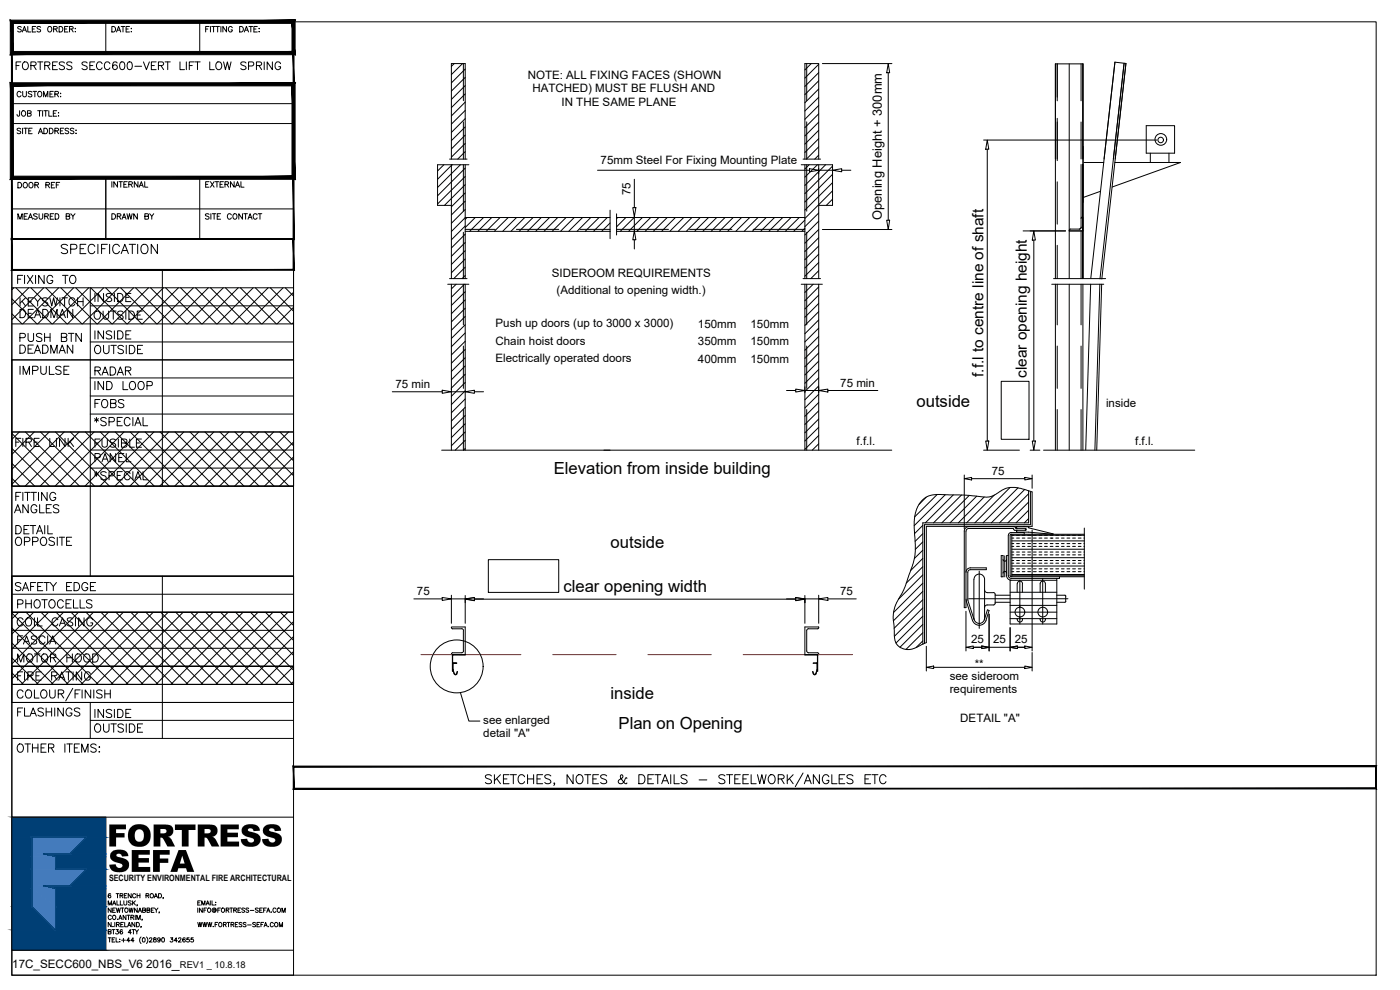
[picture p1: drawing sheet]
<svg xmlns="http://www.w3.org/2000/svg" width="420mm" height="297mm" viewBox="0 0 420 297" stroke-linecap="round" stroke-linejoin="round" font-family="sans-serif">
<!-- layer: 0 -->
<g fill="none" stroke="#000" stroke-width=".3">
<path d="M135.5 19.1v28.6M139.6 19.1v28.6M241.6 19.1v28.6M245.7 19.1v28.6M316.7 19.2v64.4M334.6 18.7l-7.2 64.8M337.9 19l-7.2 64.7M344 37.7h8.5v8.3h-8.5M131.3 49.4v12.2M135.5 49.4v34.2M139.6 49.4v34.2M241.6 49.4v34.2"/>
<path d="M245.7 49.4v34.2M249.9 49.4v12.2M325 47.7v-28.5v64.4v-34.3M334.1 47.7l3.3-28.7-7.3 64.7M139.6 69.4h43.5M139.6 65.3h43.5M185 69.4h56.6M185 65.3h56.6M321.2 68.7l-.3 .4M324.4 65.5v2.7M324.5 65.5l.5-.4v4.2h-4.1v-.2M324.5 68.2l-.6 .5h-2.7"/>
<path d="M135.5 85.3v49.8M139.6 85.3v49.8M241.6 85.3v49.8M245.7 85.3v49.8M315.6 85.3h15.7M316.2 83.6h15.6M316.7 85.3v49.8M325 85.3v49.8M327.3 85.3l-1.5 49.7M330.1 85.3l-1.5 49.8M330.6 85.3l-1.5 49.8M181.2 135.1h86.4"/>
<path d="M313.2 135.1h45.4M304.3 158h-13.6a1.33 1.33 0 0 0-1.3 1.3v23h.5v-22.9l.3-.6 .5-.2h13.3l.6 .5h3.2l.1-.4M304.4 158l.6 .6M305 158.6h2.8M305.2 158.1h3.4M305.2 158v.6M305.2 159.1v.6h3.5l7.3 .6M307.7 158.6v.5M307.8 158.6l.1 .1M308.6 158l.1 .2M308.7 158.2l.1 .2 7.2 1.9M309.8 147.6v10.3h-31.8v34.9"/>
<path d="M325.4 158.4v18.4M289.9 179.8l.1 .5M291.2 170.4h4.8v.5h-4.8M291.2 170.9a.78 .78 0 0 0-.8 .8l.1 8.5M291.2 170.4a1.33 1.33 0 0 0-1.3 1.3M292.3 173.8v11.7M292.3 173.8a1.59 1.59 0 0 1 1.6-1.6 1.59 1.59 0 0 1 1.6 1.6v11.7a1.59 1.59 0 0 1-1.6 1.6 1.59 1.59 0 0 1-1.6-1.6M295.5 177a.78 .78 0 0 0 .8 .8M296.2 177.8h1.9M298.1 177.8l.6 .5v2.7l-.6 .5M298.7 178.6h4.4M300.5 173h.5"/>
<path d="M300.5 173.1v-6.4h.5v6.4M301 172a.53 .53 0 0 1 .6-.6 .53 .53 0 0 1 .5 .6M301 167.9a.53 .53 0 0 0 .6 .5 .53 .53 0 0 0 .5-.5M302.6 166.7h-.5v6a1.33 1.33 0 0 0 1.3 1.4M302.6 160.6v12.1M302.6 172.7a.78 .78 0 0 0 .8 .8l14.6 .1v-.6M303.1 160.6l.2 12.4h22.1M303.1 177.7h14.1M303.7 172.7h21.7M303.7 160.6h21.7M303.7 160.3v12.7M305.3 175.2v2.5"/>
<path d="M305.3 175.1a.78 .78 0 0 1 .8-.7 .78 .78 0 0 1 .8 .7M306.8 175.2v2.5M307.4 160.3v-.5h-4a.78 .78 0 0 0-.8 .8M312.2 175.1a.78 .78 0 0 1 .7-.7 .78 .78 0 0 1 .8 .7M312.2 175.2v2.5M313.7 175.2v2.5M315.5 161.5h.1M317.2 173.6v13.6h-14.1v-13.1h14.1M317.2 178.6h2.4M319.6 178.6l.2 .1 .1 1.7-.3 .3M325.4 160.3h-22l-.3 .3M135.5 188.4v-.3h4.1v8.4h-3.7l-.1 4.9v-4.7l.2-.3"/>
<path d="M135.5 188.3l.3 .4h2.7M135.9 199.1l.1-.2h1.1l-1.1 .2M136 199.2v1.7l.3 1.3 .4 .3 .4-.3M138.5 188.6l.6 .6-.1 6.4-.5 .3h-2.7l-.3 .5h4.1M242.7 188.7h2.7M242.7 188.6l-.5 .3-.1 .3 .1 6.4 .5 .3h2.7M245.2 196.4l.2 .2v4.8l-.2-4.9M245.2 199.1l-1.1-.2h.9l.3 .2M245.2 199.2v1.7M245.4 195.9l.3 .1v.4h-4.1M245.7 188.3l-.3 .4M245.7 188.4v-.3h-4.1v8.4h3.6"/>
<path d="M290 180.3l1.9 5.8a2.14 2.14 0 0 0 2 1.5 2.14 2.14 0 0 0 2-1.5l.9-2.9-.5-.2-.9 3M290.5 180.2l1.9 5.8M296.2 181.5h1.9M296.3 181.5a.78 .78 0 0 0-.8 .8M298.7 180.7h4.4M303.1 185.6h14.1M303.1 181.6h14.1M305.3 185.6a.81 .81 0 0 0 .7 1 .81 .81 0 0 0 .8-1M306.1 181.6v.8M306.1 185v.8M312.2 185.6a.81 .81 0 0 0 .7 1 .81 .81 0 0 0 .8-1M317.2 180.7h2.4"/>
<path d="M135.8 200.8l.5 1.4M136.4 202.1l.5 .2 .4-.8-.2 .7M244.1 202.2l.4 .3 .4-.3M244.2 202.1l-.3-.6 .2 .7M245.2 200.8l-.5 1.5-.5-.2M245.3 200.9l-.4 1.3M245.4 200.8l-.1 .2"/>
<circle cx="348.3" cy="42" r=".83"/>
<circle cx="348.4" cy="41.8" r="1.76"/>
<circle cx="306.1" cy="183.6" r="1.46"/>
<circle cx="312.9" cy="183.6" r="1.46"/>
</g>
<!-- layer: black-lite -->
<g fill="none" stroke="#000" stroke-width=".3">
<path d="M135.5 19.1h4.1M241.6 19.1h4.1M246.8 19.1h20.9M266.6 19.1l.4 2.7h-.9zM316.7 19.2h8.3M334.6 18.7l3.3 .3M266.6 21.8v44.3M344 37.7v8.3M131.3 49.4h9.4M134.9 47.7h5.3M179.3 51.1h63.7M190.4 53.8v8.5"/>
<path d="M240.5 49.4h9.4M241 47.7h5.3M243 50.6l2.7 .5-2.7 .4zM245.7 51.1h4.2l2.7 .4v-.9l-2.7 .5M245.7 50.5v1.7M249.9 51v1.2M252.6 51.1h2.8M295.2 42h52M296.3 42l.5 2.8h-1zM296.3 44.8v87.5M325.1 43.9v16.8M325.3 48.8h6"/>
<path d="M330.3 57.4l-5.2 1.9M334.6 48.8h19.7l-20.5 7.3M345.2 46v2.8M350.8 46v2.8M131.3 61.6h4.2M183.1 63.1v8.5M185 64.2v6.3M189.9 62.3h.9l-.4 2.8zM190.4 65.1v4.1l-.5 2.8h.9l-.4-2.8M190.4 72v2.7M191.3 69.2h.2M245.7 61.6h4.2"/>
<path d="M246.8 68.9h20.9M266.1 66.1h.9l-.4 2.8zM307 69.3h12.8M310.3 69.3l.4 2.7h-.9zM310.3 72v60.3M134.4 85.3h6.3M134.9 83.6h5.3M240.5 85.3h6.3M241 83.6h5.3M117.7 117.5h15M132.7 117.1l2.8 .4-2.8 .5zM135.5 117.5h4.1l2.8 .5v-.9l-2.8 .4"/>
<path d="M135.5 116.4v.6M142.4 117.5h2.7M236.1 117.2h2.7M241.6 117.2l-2.8 .4v-.9l2.8 .5h4.1M241.6 116.1v1.7M245.7 117.2l2.8-.5v.9zM245.7 116.1v1.7M248.5 117.2h14.9M132.5 135.1h50.6M295.2 135.1h10.7M295.8 132.3h1l-.5 2.8zM309.2 135.1h2.9"/>
<path d="M309.8 132.3h.9l-.4 2.8zM276.9 157.6l-2.4 2.5M278 149.2l-2.2 2.1M281.3 148.4l-6.8 6.7M283.7 148.4l-9.3 9.3M286.1 148.5l-8.4 8.4M288.5 148.5l-8.3 8.4M289.4 143.6l2.2-.4v.8zM289.4 142.5v16.2M290.9 148.7l-8.2 8.2M291.6 143.6h16M293.1 148.9l-8 8"/>
<path d="M295.4 149.1l-7.8 7.8M298.4 148.5l-8.3 8.4M303.1 146.2l-10.5 10.7M305.5 146.4l-10.5 10.5M307.5 146.9l-10 10M307.6 143.2l2.2 .4-2.2 .4zM308.7 148.2l-8.7 8.7M308.7 150.7l-6.2 6.2M308.7 153.1l-3.8 3.8M308.7 155.6l-1.3 1.3M308.7 147.3v9.6h-31.8v36.4M309.2 147.6v9.8h-31.7v35.6"/>
<path d="M309.8 147.6l-3.6-1.1-2.9-.3-1.8 .5-3.1 1.9-1.6 .5-7.5-.6-8.8-.1-1.8 .4-1 .5-1.9 1.9-1.1 2.6-.3 2.1 .3 7.5-.2 3.9-2.9 8.9-3 5.9-.4 1.5-.1 2.1 .5 6.4 .3 1 .9 .9 1.4 .7 1.8 .2 1.4-.4 3.6-1.7M309.8 142.5v4M309.8 159v36.3M124.2 179.7h8.5M132.7 179.3l2.8 .4-2.8 .5zM135.5 179.7h4.1l2.8 .5v-.9l-2.8 .4M135.5 178.6v8.4M139.6 179.8l2.8-.5v.9zM139.6 178.7v8.3M142.4 179.8h96.4M142.4 179.7h2.7M236.1 179.7h2.7"/>
<path d="M238.8 179.3l2.8 .5-2.8 .4zM241.6 179.7l-2.8 .5v-.9l2.8 .4h4.1M241.6 178.7v8.3M245.7 179.7l2.8-.4v.9zM245.7 178.6v8.4M248.5 179.7h8.5M276.9 160.1l-2.2 2.3M276.9 162.6l-2.2 2.2M276.9 165.1l-2.5 2.5M276.9 167.5l-3.6 3.7M276.9 170l-4.9 4.9M276.9 172.5l-7.2 7.3"/>
<path d="M276.9 175l-8.7 8.8M276.9 177.4l-8.8 8.9M276.9 179.9l-8.5 8.6M303.7 162.3h21.7M303.7 164.8h21.7M303.7 167.3h21.7M303.7 169.8h21.7M303.7 172.4h21.7M303.7 161.4h.5M303.7 163.9h.5M303.7 166.5h.5M303.7 169h.5"/>
<path d="M303.7 171.5h.5M303.7 160.6h.5M303.7 163.1h.5M303.7 165.6h.5M303.7 168.2h.5M303.7 170.7h.5M305.1 161.4h.8M305.1 163.9h.8M305.1 166.5h.8M305.1 169h.8M305.1 171.5h.8M305.1 160.6h.8"/>
<path d="M305.1 163.1h.8M305.1 165.6h.8M305.1 168.2h.8M305.1 170.7h.8M306.8 161.4h.8M306.8 163.9h.8M306.8 166.5h.8M306.8 169h.8M306.8 171.5h.8M306.8 160.6h.8M306.8 163.1h.8M306.8 165.6h.8"/>
<path d="M306.8 168.2h.8M306.8 170.7h.8M308.4 161.4h.9M308.4 163.9h.9M308.4 166.5h.9M308.4 169h.9M308.4 171.5h.9M308.4 160.6h.9M308.4 163.1h.9M308.4 165.6h.9M308.4 168.2h.9M308.4 170.7h.9"/>
<path d="M310.1 161.4h.9M310.1 163.9h.9M310.1 166.5h.9M310.1 169h.9M310.1 171.5h.9M310.1 160.6h.9M310.1 163.1h.9M310.1 165.6h.9M310.1 168.2h.9M310.1 170.7h.9M311.8 161.4h.9M311.8 163.9h.9"/>
<path d="M311.8 166.5h.9M311.8 169h.9M311.8 171.5h.9M311.8 160.6h.9M311.8 163.1h.9M311.8 165.6h.9M311.8 168.2h.9M311.8 170.7h.9M313.5 161.4h.8M313.5 163.9h.8M313.5 166.5h.8M313.5 169h.8"/>
<path d="M313.5 171.5h.8M313.5 160.6h.8M313.5 163.1h.8M313.5 165.6h.8M313.5 168.2h.8M313.5 170.7h.8M315.2 161.4h.8M315.2 163.9h.8M315.2 166.5h.8M315.2 169h.8M315.2 171.5h.8M315.2 160.6h.8"/>
<path d="M315.2 163.1h.8M315.2 165.6h.8M315.2 168.2h.8M315.2 170.7h.8M316.9 161.4h.8M316.9 163.9h.8M316.9 166.5h.8M316.9 169h.8M316.9 171.5h.8M316.9 160.6h.8M316.9 163.1h.8M316.9 165.6h.8"/>
<path d="M316.9 168.2h.8M316.9 170.7h.8M318.6 161.4h.8M318.6 163.9h.8M318.6 166.5h.8M318.6 169h.8M318.6 171.5h.8M318.6 160.6h.8M318.6 163.1h.8M318.6 165.6h.8M318.6 168.2h.8M318.6 170.7h.8"/>
<path d="M320.2 161.4h.9M320.2 163.9h.9M320.2 166.5h.9M320.2 169h.9M320.2 171.5h.9M320.2 160.6h.9M320.2 163.1h.9M320.2 165.6h.9M320.2 168.2h.9M320.2 170.7h.9M321.9 161.4h.8M321.9 163.9h.8"/>
<path d="M321.9 166.5h.8M321.9 169h.8M321.9 171.5h.8M321.9 160.6h.8M321.9 163.1h.8M321.9 165.6h.8M321.9 168.2h.8M321.9 170.7h.8M323.6 161.4h.8M323.6 163.9h.8M323.6 166.5h.8M323.6 169h.8"/>
<path d="M323.6 171.5h.8M323.6 160.6h.8M323.6 163.1h.8M323.6 165.6h.8M323.6 168.2h.8M323.6 170.7h.8M325.3 161.4h.1M325.3 163.9h.1M325.3 166.5h.1M325.3 169h.1M325.3 171.5h.1M325.3 160.6h.1"/>
<path d="M325.3 163.1h.1M325.3 165.6h.1M325.3 168.2h.1M325.3 170.7h.1M276.9 182.4l-8.5 8.5M276.9 184.9l-8 8M276.9 187.4l-6.8 6.8M276.9 189.9l-5 4.9M276.9 192.3l-1.9 2M278 193.9v7.4M289.9 194.2l2.2-.4v.8zM289.9 183.4v11.9"/>
<path d="M292.1 194.2h2.5M294.6 193.8l2.2 .4-2.2 .4zM296.8 194.2l-2.2 .4v-.8l2.2 .4h6.3M296.8 184.3v11M303.1 194.2l2.3-.4v.8zM303.1 188.3v7M305.4 194.2h2.2M307.6 193.8l2.2 .4-2.2 .4zM307.6 199.8l2.2 .4-2.2 .4zM309.8 195.8v5.5M138.2 207.8l2.5 8.6h3.3M278 200.2l2.2-.4v.8z"/>
<path d="M280.2 200.2h27.4"/>
<circle cx="137.1" cy="199.9" r="7.9"/>
</g>
<!-- layer: Hidden -->
<g fill="none" stroke="#000" stroke-width=".3">
<path d="M139.1 19.1v11.1M242.1 19.1v11.1M317.3 19.2v11.1M324.4 19.2v11.1M139.1 36.6v11.1M242.1 36.6v11.1M317.3 35.5v12.7M324.4 36.6v11.1M139.1 49.4v14M242.1 49.4v14M317.3 54.6v12.7M324.4 49.3v16.2"/>
<path d="M139.1 69.7v13.9M139.6 68.8h9M155 68.8h12.7M174 68.8h9.1M185 68.8h15.6M207 68.8h12.7M226 68.8h15.6M242.1 69.7v13.9M317.3 73.6v10M324.4 69.3v14.3M139.1 85.3v12.2M242.1 85.3v12.2"/>
<path d="M317.3 85.3v12.2M324.4 85.3v12.2M139.1 103.8v12.7M242.1 103.8v12.7M317.3 103.8v12.7M324.4 103.8v12.7M139.1 122.9v12.2M242.1 122.9v12.2M317.3 122.9v12.2M324.4 122.9v12.2"/>
</g>
<path d="M126.3 196.4h9.2M137.8 196.4h18.5M165.9 196.4h19M194.4 196.4h19.1M223 196.4h18.6M245.7 196.4h10.2" fill="none" stroke="#f00" stroke-width=".3"/>
<!-- layer: drg frame -->
<g fill="none" stroke="#000" stroke-width=".3">
<path d="M136.3 19.1l-.8 .8M138.8 19.1l-3.3 3.3M243.5 19.1l-1.9 1.9M245.7 19.3l-4.1 4.1M139.6 20.7l-4.1 4.2M139.6 23.2l-4.1 4.1M139.6 25.7l-4.1 4.1M139.6 28.2l-4.1 4.1M139.6 30.6l-4.1 4.2M139.6 33.1l-4.1 4.1M139.6 35.6l-4.1 4.1M139.6 38.1l-4.1 4.1"/>
<path d="M245.7 34.1l-4.1 4.2M245.7 36.6l-4.1 4.2M245.7 39.1l-4.1 4.2M245.7 21.8l-4.1 4.1M245.7 24.2l-4.1 4.2M245.7 31.7l-4.1 4.1M245.7 29.2l-4.1 4.1M245.7 26.7l-4.1 4.1M133.2 49.4l-1.9 1.9M135.7 49.4l-4.4 4.4M138.2 49.4l-6.9 6.8M139.6 40.5l-4.1 4.2"/>
<path d="M139.6 43l-4.1 4.1M139.6 50.4l-8.3 8.3M139.6 52.9l-8.3 8.3M139.6 55.4l-6.2 6.2M139.6 57.9l-4.1 4.1M139.6 45.5l-2.2 2.2M242.8 49.4l-1.2 1.3M245.3 49.4l-3.7 3.8M245.7 41.6l-4.1 4.1M245.7 44.1l-3.6 3.6M245.7 46.6l-1.2 1.1M247.8 49.4l-6.2 6.3"/>
<path d="M249.9 49.9l-8.3 8.2M249.9 52.3l-8.3 8.3M249.9 54.8l-8.3 8.3M249.9 57.3l-8.3 8.3M249.9 59.8l-1.9 1.8M139.6 60.4l-4.1 4.1M139.6 62.9l-4.1 4.1M139.6 65.3l-4.1 4.2M139.6 67.8l-4.1 4.2M139.6 70.3l-4.1 4.1M139.6 72.8l-4.1 4.1M139.6 75.2l-4.1 4.2"/>
<path d="M139.6 77.7l-4.1 4.2M140.2 65.3l-.6 .5M142.6 65.3l-3 3M145.1 65.3l-4.1 4.1M147.6 65.3l-4.2 4.1M150.1 65.3l-4.2 4.1M152.5 65.3l-4.1 4.1M155 65.3l-4.1 4.1M157.5 65.3l-4.2 4.1M160 65.3l-4.2 4.1M162.4 65.3l-4.1 4.1M164.9 65.3l-4.1 4.1"/>
<path d="M167.4 65.3l-4.1 4.1M169.9 65.3l-4.2 4.1M172.3 65.3l-4.1 4.1M174.8 65.3l-4.1 4.1M177.3 65.3l-4.1 4.1M179.8 65.3l-4.2 4.1M182.2 65.3l-4.1 4.1M183.1 66.9l-2.5 2.5M183.1 69.4h.1M185.4 65.3l-.4 .3M187.8 65.3l-2.8 2.8M190.3 65.3l-4.1 4.1"/>
<path d="M192.8 65.3l-4.1 4.1M195.3 65.3l-4.2 4.1M197.7 65.3l-4.1 4.1M200.2 65.3l-4.1 4.1M202.7 65.3l-4.1 4.1M205.2 65.3l-4.2 4.1M207.6 65.3l-4.1 4.1M210.1 65.3l-4.1 4.1M212.6 65.3l-4.1 4.1M215.1 65.3l-4.2 4.1M217.6 65.3l-4.2 4.1M220 65.3l-4.1 4.1"/>
<path d="M222.5 65.3l-4.1 4.1M225 65.3l-4.1 4.1M227.5 65.3l-4.1 4.1M230 65.3l-4.2 4.1M232.5 65.3l-4.2 4.1M234.9 65.3l-4.1 4.1M237.4 65.3l-4.1 4.1M239.9 65.3l-4.2 4.1M241.6 66l-3.4 3.4M241.6 68.5l-.9 .9M245.7 63.9l-4.1 4.1M245.7 66.4l-4.1 4.1"/>
<path d="M245.7 68.9l-4.1 4.1M245.7 71.3l-4.1 4.2M245.7 73.8l-4.1 4.1M245.7 76.3l-4.1 4.1M245.7 78.8l-4.1 4.1M136.9 85.3l-1.4 1.4M139.4 85.3l-3.9 3.9M139.6 87.5l-4.1 4.1M139.6 90l-4.1 4.1M139.6 92.5l-4.1 4.1M139.6 94.9l-4.1 4.2M139.6 97.4l-4.1 4.1"/>
<path d="M139.6 99.9l-4.1 4.1M139.6 80.2l-3.4 3.4M139.6 82.7l-.9 .9M244.1 85.3l-2.5 2.4M245.7 86.1l-4.1 4.1M245.7 88.5l-4.1 4.2M245.7 91l-4.1 4.2M245.7 93.5l-4.1 4.1M245.7 96l-4.1 4.1M245.7 98.5l-4.1 4.1M245.7 81.2l-2.4 2.4M139.6 102.4l-4.1 4.1"/>
<path d="M139.6 104.8l-4.1 4.2M139.6 107.3l-4.1 4.1M139.6 109.8l-4.1 4.1M139.6 112.3l-4.1 4.1M139.6 114.8l-4.1 4.1M139.6 117.2l-4.1 4.2M139.6 119.7l-4.1 4.2M245.7 101l-4.1 4.1M245.7 103.4l-4.1 4.2M245.7 105.9l-4.1 4.2M245.7 108.4l-4.1 4.1M245.7 110.9l-4.1 4.1"/>
<path d="M245.7 113.4l-4.1 4.1M245.7 115.8l-4.1 4.2M245.7 118.3l-4.1 4.1M139.6 122.2l-4.1 4.2M139.6 124.7l-4.1 4.1M139.6 127.2l-4.1 4.1M139.6 129.6l-4.1 4.2M139.6 132.1l-3 3M139.6 134.6l-.5 .5M245.7 120.8l-4.1 4.1M245.7 123.3l-4.1 4.1M245.7 125.7l-4.1 4.2"/>
<path d="M245.7 128.2l-4.1 4.1M245.7 130.7l-4.1 4.1M245.7 133.2l-1.9 1.9"/>
</g>
<!-- layer: CENTER -->
<path d="M320.9 19.2v64.4M320.9 85.3v49.8M290.7 179.6h29.8M293.9 171.4v17.1M301.5 166.8v6.3M306.1 174.1v13.1M312.9 173.6v13.6M303.1 183.7h14.1" fill="none" stroke="#000" stroke-width=".3"/>
<!-- layer: FRAME -->
<path d="M300.5 114.4h8.3v17.4h-8.3zM146.6 167.9h21.1v9.8h-21.1z" fill="none" stroke="#000" stroke-width=".3"/>
<!-- layer: Titleblock -->
<g fill="#000" stroke="#000" stroke-width=".3">
<path d="M3.1 6l.9 1 84.6-1zM4 7l84.6-1-1 1zM88.6 6l-1 1 1 9.4zM87.6 7l1 9.4-1-1zM3.1 16.4h85.5l-1-1zM4 15.4h83.6l-84.5 1zM3.1 6v10.4l.9-1zM3.1 6l.9 1v8.4z"/>
<path d="M3.4 15.8l.3 .2 84.5-.2zM3.7 16l84.5-.2-.2 .2zM88 16l.2 9.4v-9.6zM88 16l.2 9.4-.2-.2zM3.4 25.4h84.8l-.2-.2zM3.4 25.4l.3-.2h84.3zM3.4 15.8v9.6l.3-.2zM3.4 15.8l.3 .2v9.2z"/>
<path d="M3.1 24.8l.9 1 84.6-1zM4 25.8l84.6-1-1 1zM88.6 24.8l-1 1 1 28zM87.6 25.8l1 28-1-.9zM3.1 53.8h85.5l-1-.9zM4 52.9h83.6l-84.5 .9zM3.1 24.8v29l.9-.9zM3.1 24.8l.9 1v27.1z"/>
<path d="M3.4 53.2l.3 .2 84.5-.2zM3.7 53.4l84.5-.2-.2 .2zM88 53.4l.2 18.4v-18.6zM88 53.4l.2 18.4-.2-.2zM3.4 71.8h84.8l-.2-.2zM3.7 71.6h84.3l-84.6 .2zM3.4 53.2v18.6l.3-.2zM3.4 53.2l.3 .2v18.2z"/>
<path d="M3.4 71.6l.3 .2 84.5-.2zM3.7 71.8l84.5-.2-.2 .2zM88.2 71.6l-.2 .2 .2 9.3zM88 71.8l.2 9.3-.2-.3zM3.4 81.1h84.8l-.2-.3zM3.4 81.1l.3-.3h84.3zM3.4 71.6v9.5l.3-.3zM3.4 71.6l.3 .2v9z"/>
<path d="M88 229.9l.2 .2 324.9-.2zM88.2 230.1l324.9-.2-.2 .2zM413.1 229.9l-.2 .2 .2 6.6zM412.9 230.1l.2 6.6-.2-.2zM88 236.7h325.1l-.2-.2zM88 236.7l.2-.2h324.7zM88 229.9v6.8l.2-.2zM88 229.9l.2 .2v6.4z"/>
</g>
<g fill="none" stroke="#000" stroke-width=".3">
<path d="M3.6 6.5h409.4v286.1h-409.4zM3.6 15.9h70.4M6.4 8.2l-.4-.3-.7 .3 .2 .4 .9 .5-.4 .5-.7-.3M6.7 9.6l.6-1.7 .7 1.7M6.9 9h.8M8.3 7.9v1.7h1M9.7 8.7h.6M10.7 7.9h-1v1.7h1M12.2 8.2l-.4-.3-.7 .3 .2 .4 .9 .5-.4 .5-.7-.3M14.4 8.2a.67 .67 0 0 1 .9-.1 .67 .67 0 0 1 .2 .9 .62 .62 0 0 1-.6 .6 .62 .62 0 0 1-.6-.6zM16.1 8.7h.9l.2-.5-.4-.3h-.7v1.7M16.6 8.7l.6 .9"/>
<path d="M17.7 7.9h.6a.88 .88 0 0 1 .6 .9 .88 .88 0 0 1-.6 .8h-.6zM19.4 8.7h.6M20.4 7.9h-1v1.7h1M20.9 8.7h.9l.2-.5-.4-.3h-.7v1.7M21.4 8.7l.6 .9M22.6 8.5v.2zM22.6 9.4v.2zM31.7 6.5v9.4M33.6 7.9h.5a.88 .88 0 0 1 .6 .9 .88 .88 0 0 1-.6 .8h-.5zM35 9.6l.6-1.7 .6 1.7M35.2 9h.8M36.4 7.9h1.1"/>
<path d="M36.9 7.9v1.7M37.8 8.7h.7M38.9 7.9h-1.1v1.7h1.1M39.4 8.5v.2zM39.4 9.4v.2zM59.9 6.5v9.4M61.7 8.7h.7M62.7 7.9h-1v1.7M63.2 7.9v1.7M63.5 7.9h1.1M64.1 7.9v1.7M64.8 7.9h1.1"/>
<path d="M65.3 7.9v1.7M66.3 7.9v1.7M68 7.9v1.7l-1.1-1.7v1.7M69.7 8.3a.61 .61 0 0 0-.7-.4 .61 .61 0 0 0-.5 .7 .67 .67 0 0 0 .3 .9 .67 .67 0 0 0 .9-.3v-.2h-.4M71.9 7.9h.6a.88 .88 0 0 1 .5 .9 .88 .88 0 0 1-.5 .8h-.6zM73.3 9.6l.7-1.7 .6 1.7M73.6 9h.7M74.7 7.9h1.1M75.3 7.9v1.7M76.2 8.7h.6M77.2 7.9h-1v1.7h1M77.8 8.5v.2z"/>
<path d="M77.8 9.4v.2zM88.1 6.5v286.1h-84.5v-211.6h84.5M3.6 25.3h84.5M3.6 31.1h84.5M3.6 37.1h84.5M5.9 33.2l-.1 1.6h-.5l-.2-.5M6.2 38.7l-.4-.2-.7 .2 .2 .4 .8 .4 .1 .4-.4 .2-.7-.2M6.3 27.8a.61 .61 0 0 0-.7-.4 .61 .61 0 0 0-.5 .7 .67 .67 0 0 0 .3 .9 .67 .67 0 0 0 .9-.3M6.6 33.5a.71 .71 0 0 1 .9 .1 .71 .71 0 0 1 0 .9 .71 .71 0 0 1-.9 .1l-.2-.4zM6.8 38.5v1.6M6.8 27.4v1.2l.5 .5 .6-.3v-1.4M7.2 38.5h1.1"/>
<path d="M7.7 38.5v1.6M8.3 34l.9-.1 .2-.4-.5-.3h-.6v1.7l1-.2 .1-.4-.5-.3M8.6 39.3h.7M9.6 27.7l-.4-.3-.7 .3 .1 .4 .8 .2v.7l-.5 .1-.4-.3M9.7 38.5h-1.1v1.6h1.1M9.9 27.4h1.1M10.5 27.4v1.7M11.3 33.2h1.1M11.6 27.5a.76 .76 0 0 1 1 .7 .76 .76 0 0 1-1 .8l-.3-.6zM11.8 39.6h.7M11.9 33.2v1.7M12.8 33.2v1.7"/>
<path d="M13.1 29.1v-1.7l.6 1.7 .7-1.7v1.7M13.2 38.5h.5a.88 .88 0 0 1 .6 .8 .88 .88 0 0 1-.6 .8h-.5zM13.2 33.2h1.1M13.7 33.2v1.7M14.6 33.2v1.7h1M14.8 38.5h.6a.88 .88 0 0 1 .5 .8 .88 .88 0 0 1-.5 .8h-.6zM15 28.2h.6M16 27.4h-1v1.7h1M16 34h.6M16.5 28.2l.9-.1 .1-.5-1-.2v1.7M16.5 39.3l.9-.1 .2-.4-.4-.3h-.7v1.6M17 33.2h-1v1.7h1"/>
<path d="M17 28.2l.6 .9M17 39.3l.6 .8M17.5 33.9h.2zM17.5 34.8h.2zM18.2 28h.1M18.2 28.9h.1M18.1 39.3h.7M19.1 38.5h-1v1.6h1M20.6 38.7l-.4-.2-.7 .2 .2 .4 .9 .6-.4 .4-.7-.2M22.2 38.7l-.4-.2-.7 .2 .2 .4 .9 .6-.4 .4-.7-.2M22.7 39.1h.2zM22.8 39.9v.2z"/>
<path d="M3.6 53.3h84.5M11.5 40.1l.6-1.6 .7 1.6M31.7 53.3v18.4M33.6 54.5v1.7M35.3 54.5v1.7l-1.1-1.7v1.7M35.7 54.5h1M36.2 54.5v1.7M37.2 55.3h.6M38.2 54.5h-1v1.7h1M38.7 55.3l.9-.1 .1-.5-1-.2v1.7M39.2 55.3l.6 .9M41.4 54.5v1.7l-1.1-1.7v1.7"/>
<path d="M41.8 56.2l.6-1.7 .6 1.7M42 55.6h.8M43.4 54.5v1.7h1M59.9 53.3v18.4M61.7 55.3h.7M62.7 54.5h-1v1.7h1M63.2 54.5l1.1 1.7M64.3 54.5l-1.1 1.7M64.6 54.5h1.1M65.1 54.5v1.7M66 55.3h.7M67.1 54.5h-1.1v1.7h1.1"/>
<path d="M67.5 55.3l1-.1v-.5l-1-.2v1.7M68.1 55.3l.5 .9M70.3 54.5v1.7l-1.1-1.7v1.7M70.7 56.2l.6-1.7 .6 1.7M70.9 55.6h.8M72.3 54.5v1.7h.9M3.6 62.7h84.5M3.6 71.7h77.3M5.4 65.8v-1.7l.6 1.7 .6-1.7v1.7M7.2 64.9h.7M8.3 64.1h-1.1v1.7h1.1M8.5 65.8l.6-1.7 .7 1.7"/>
<path d="M8.7 65.2h.8M11.2 64.3l-.4-.2-.7 .2 .1 .5 1 .5-.4 .5-.7-.3M11.7 64.1v1.2l.5 .5 .4-.1 .2-.4v-1.2M13.4 64.9l1-.1 .1-.4-.4-.3h-.7v1.7M14 64.9l.5 .9M15.1 64.9h.6M16.1 64.1h-1v1.7h1M16.6 64.1h.5a.88 .88 0 0 1 .6 .8 .88 .88 0 0 1-.6 .9h-.5zM19.9 64.9l.9-.1 .2-.4-.4-.3h-.7v1.7l1-.2 .1-.4-.4-.3M21.3 64.1l.6 .8v.9M22.5 64.1l-.6 .8M62.7 64.3l-.3-.2-.8 .2 .2 .5 .9 .3-.1 .6-.5 .1-.5-.3"/>
<path d="M63.3 64.1v1.7M63.7 64.1h1.1M64.3 64.1v1.7M65.2 64.9h.6M66.2 64.1h-1v1.7h1M69.4 64.5a.61 .61 0 0 0-.7-.4 .61 .61 0 0 0-.5 .7 .67 .67 0 0 0 .2 .8 .67 .67 0 0 0 .9-.1l.1-.2M70 64.3a.72 .72 0 0 1 1 0 .72 .72 0 0 1 0 1 .58 .58 0 0 1-.6 .5 .58 .58 0 0 1-.5-.7zM72.8 64.1v1.7l-1.1-1.7v1.7M73.2 64.1h1.1M73.7 64.1v1.7M74.4 65.8l.7-1.7 .5 1.7M74.6 65.2h.8"/>
<path d="M77.2 64.5a.61 .61 0 0 0-.7-.4 .61 .61 0 0 0-.5 .7 .67 .67 0 0 0 .2 .8 .67 .67 0 0 0 .9-.1l.1-.2M77.5 64.1h1.1M78 64.1v1.7M3.6 86.3h84.5M3.6 97.2h84.5M27.1 91.8h61M27.1 86.3v86.6M48.7 81v64.9M3.6 108h84.5M27.1 102.6h61M27.1 113.4h61M27.1 118.8h61"/>
<path d="M3.6 129.6h84.5M27.1 135h61M27.1 124.2h61M3.6 145.9h84.5M4.7 157.7h.8a1.33 1.33 0 0 1 .9 1.2 1.33 1.33 0 0 1-.9 1.3h-.8zM6.3 147.7h-1.6v2.5M6.9 147.7v2.5M7.4 147.7h1.7M8.3 147.7v2.5M8.7 157.7h-1.5v2.5M9.1 157.7h1.6M9.3 147.7h1.7"/>
<path d="M9.9 157.7v2.5M10.1 147.7v2.5M11.6 147.7v2.5M13.4 157.7v2.5M14.1 147.7v2.5l-1.6-2.5v2.5M14.4 157.7v2.5h1.3M16.7 148.3a.91 .91 0 0 0-1-.6 .91 .91 0 0 0-.8 1v.6a.89 .89 0 0 0 .9 .9 .89 .89 0 0 0 .9-.9h-.6M27.1 140.4h61M3.6 178.3h84.5M3.6 172.9h84.5M11 160.2l.9-2.5 .9 2.5M48.7 172.9v48.7"/>
<path d="M3.6 183.7h84.5M3.6 189.1h84.5M3.6 194.5h84.5M3.6 199.9h84.5M3.6 205.3h84.5M3.6 210.8h84.5M6.9 207.6a.89 .89 0 0 0-1-.6 .89 .89 0 0 0-.7 .9v.6a.89 .89 0 0 0 .7 1 .89 .89 0 0 0 1-.6M7.9 207.3a.89 .89 0 0 1 1-.3 .89 .89 0 0 1 .6 .9v.6a.93 .93 0 0 1-.9 1 .93 .93 0 0 1-1-1zM10.3 207v2.5h1.4M12.4 207.3a.92 .92 0 0 1 1.1-.3 .92 .92 0 0 1 .6 .9v.6a.95 .95 0 0 1-1 1 .95 .95 0 0 1-.9-1zM14.9 207v1.8a.84 .84 0 0 0 .8 .7 .84 .84 0 0 0 .9-.7v-1.8M17.5 208.2l1.4-.1 .2-.6-.6-.5h-1v2.5"/>
<path d="M18.3 208.2l.8 1.3M21.8 206.5l-2.1 3.8M22.5 208.2h1M24 207h-1.5v2.5M24.6 207v2.5M27.1 210.8v10.8M27.1 216.1h61M27.2 207v2.5l-1.6-2.5v2.5M28.2 207v2.5M30.6 207.3a.94 .94 0 0 0-1.6 .3l.2 .3 1.2 .5 .2 .7a1.12 1.12 0 0 1-1.6 0M31.5 208.2h1.6M31.5 207v2.5"/>
<path d="M33.1 207v2.5M3.6 221.6h84.5M147.5 232.8a1.04 1.04 0 0 0-1.8 .3l.2 .4 1.3 .5 .3 .8a1.21 1.21 0 0 1-1.8 0M148.4 232.4v2.7M149.1 233.6l1.1 1.5M150.2 232.4l-1.8 1.9M151.1 233.7h1M152.8 232.4h-1.7v2.7h1.7M153.2 232.4h1.8M154.1 232.4v2.7M157.4 233.1a1 1 0 0 0-1.1-.7 1 1 0 0 0-.8 1.1v.6a1 1 0 0 0 .8 1.1 1 1 0 0 0 1.1-.7M158.3 233.7h1.8"/>
<path d="M158.3 232.4v2.7M160.1 232.4v2.7M161.2 233.7h1M162.9 232.4h-1.7v2.7h1.7M165.3 232.8a1.03 1.03 0 0 0-1.8 .3l.2 .4 1.3 .5 .3 .8a1.23 1.23 0 0 1-1.8 0M166.5 235h-.3h.3l-.3 .7M172 232.4v2.7l-1.8-2.7v2.7M173.1 232.8a1.01 1.01 0 0 1 1.2-.3 1.01 1.01 0 0 1 .7 1v.6a1.04 1.04 0 0 1-1.1 1.1 1.04 1.04 0 0 1-1-1.1zM175.5 232.4h1.8M176.4 232.4v2.7M177.9 233.7h1.1M179.6 232.4h-1.7v2.7h1.7"/>
<path d="M182.1 232.8a1.03 1.03 0 0 0-1.8 .3l.2 .4 1.3 .5 .3 .8a1.23 1.23 0 0 1-1.8 0M188.1 233.6l-.2-.3-.3 .4a1.32 1.32 0 0 1-1.8 1.3l-.3-.4 .2-.5 1.1-.8a.54 .54 0 0 0-.2-.9l-.3 .2a1 1 0 0 0 .3 1.2l.9 1.2 .5 .1 .1-.2M191.7 232.4h1a1.45 1.45 0 0 1 .9 1.4 1.45 1.45 0 0 1-.9 1.3h-1zM194.4 233.7h1.1M196.1 232.4h-1.7v2.7h1.7M196.5 232.4h1.8M197.4 232.4v2.7M198.6 235.1l1-2.7 1.1 2.7M199 234.3h1.2M201.3 232.4v2.7M202.3 232.4v2.7h1.6M206.2 232.8a1.03 1.03 0 0 0-1.8 .3l.2 .4 1.3 .5 .3 .8a1.23 1.23 0 0 1-1.8 0"/>
<path d="M209.8 234h2.3M217.6 232.8a1.03 1.03 0 0 0-1.9 .3l.3 .4 1.3 .5 .3 .8a1.23 1.23 0 0 1-1.9 0M218.1 232.4h1.8M218.9 232.4v2.7M220.5 233.7h1M222.2 232.4h-1.7v2.7h1.7M223 233.7h1M224.6 232.4h-1.6v2.7h1.6M225.4 232.4v2.7h1.5M227.3 232.4l.7 2.7 .6-2.7 .7 2.7 .6-2.7M230.8 232.8a.98 .98 0 0 1 1.2-.3 .98 .98 0 0 1 .6 1v.6a1.04 1.04 0 0 1-1 1.1 1.04 1.04 0 0 1-1.1-1.1zM233.6 233.7l1.5-.1 .2-.4-.1-.5-.5-.3h-1.1v2.7"/>
<path d="M234.4 233.7l.9 1.4M236.3 232.4v2.7M236.9 233.6l1.1 1.5M238 232.4l-1.7 1.9M241 231.9l-2.3 4.1M241.4 235.1l1-2.7 1.1 2.7M241.8 234.3h1.3M245.9 232.4v2.7l-1.8-2.7v2.7M248.8 233.1a1.01 1.01 0 0 0-1.2-.7 1.01 1.01 0 0 0-.8 1.1v.6a.98 .98 0 0 0 1 1.1 .98 .98 0 0 0 1-1.1h-.7M249.6 232.4v2.7h1.6M251.8 233.7h1.1M253.5 232.4h-1.7v2.7h1.7"/>
<path d="M256 232.8a1.03 1.03 0 0 0-1.8 .3l.2 .4 1.3 .5 .3 .8a1.21 1.21 0 0 1-1.8 0M259.6 233.7h1M261.3 232.4h-1.7v2.7h1.7M261.7 232.4h1.8M262.6 232.4v2.7M265.9 233.1a.98 .98 0 0 0-1.1-.7 .98 .98 0 0 0-.8 1.1v.6a.98 .98 0 0 0 .8 1.1 .98 .98 0 0 0 1.1-.7M3.6 245.2h84.5M3.6 285.1h84.5"/>
</g>
<g fill="#003f75" stroke="#003f75" stroke-width=".3">
<path d="M3.6 245.2l28.1 6v-6zM3.6 245.2l28.1 6h-28.1z"/>
<path d="M25.7 251.2l6 5v-5zM25.7 251.2l6 5h-10.9z"/>
<path d="M12.9 256.2l18.8 .9v-.9zM12.9 256.2l18.8 .9h-15.1z"/>
<path d="M16.6 257.1l15.1 3.7v-3.7zM16.6 257.1l15.1 3.7h-15.1z"/>
<path d="M25.7 260.8l6 5v-5zM25.7 260.8l6 5h-10.9z"/>
<path d="M12.9 265.8l18.8 .8v-.8zM12.9 265.8l18.8 .8h-15.1z"/>
<path d="M16.6 266.6l15.1 5.4v-5.4zM16.6 266.6l15.1 5.4h-15.1z"/>
<path d="M3.6 251.2l6 20.8v-20.8zM3.6 251.2l6 20.8h-6z"/>
<path d="M16.6 272l15.1 7v-7zM16.6 272l15.1 7h-15.1z"/>
<path d="M3.6 272l13 7-7-7zM3.6 272l13 7h-13z"/>
<path d="M3.6 279l28.1 6.1v-6.1zM3.6 279l28.1 6.1h-28.1z"/>
</g>
<g fill="#447bbc" stroke="#447bbc" stroke-width=".3">
<path d="M9.6 266.6h7v5.4z"/>
<path d="M9.6 251.2l11.2 5 4.9-5zM9.6 251.2l11.2 5h-11.2z"/>
<path d="M9.6 256.2l7 .9-3.7-.9zM9.6 256.2l7 .9h-7z"/>
<path d="M9.6 257.1l7 3.7v-3.7zM9.6 257.1l7 3.7h-7z"/>
<path d="M9.6 260.8l11.2 5 4.9-5zM9.6 260.8l11.2 5h-11.2z"/>
<path d="M9.6 265.8l7 .8-3.7-.8zM9.6 265.8l7 .8h-7z"/>
<path d="M9.6 266.6v5.4h7zM9.6 272h7v7z"/>
</g>
<path d="M3.6 245.2h28.1v39.9h-28.1zM9.6 251.2h16.1l-4.9 5h-7.9l3.7 .9v3.7h9.1l-4.9 5h-7.9l3.7 .8v12.4l-7-7z" fill="none" stroke="#003f75" stroke-width=".3"/>
<path d="M79.4 248l1.6-.7h1.5l1 .4 .6 .7 .3 .8-1.9 .2a.87 .87 0 0 0-.8-.9 .87 .87 0 0 0-.9 .6l.3 .3 2.2 .6 .7 .4 .5 .9 .1 .9-.4 .9-.7 .6-1.2 .4h-1.3l-1-.2-.7-.5-.6-1.4v-.2l1.9-.1a1.02 1.02 0 0 0 .9 1.1 1.02 1.02 0 0 0 1.1-.9l-.5-.4-2-.6-.9-.6-.3-1.2z" fill="#000"/>
<!-- layer: TEXT -->
<g fill="none" stroke="#000" stroke-width=".3">
<path d="M32.5 271.6v-1.3l.5 1.3 .5-1.3v1.3M32.5 279.6l.7-.1 .2-.3-.4-.3h-.5v1.3h.7l.2-.4-.4-.2M33.2 268.3l-.1-.1a.6 .6 0 0 0-.6 .5 .6 .6 0 0 0 .6 .7 .41 .41 0 0 0 0-.7 .41 .41 0 0 0-.6 .3M33.4 272.4v1.4l-.9-1.4v1.4M33.4 276.8v1.3l-.9-1.3v1.3M33.4 274.9a.53 .53 0 0 0-.7-.2 .53 .53 0 0 0-.2 .7 .48 .48 0 0 0 .4 .5 .48 .48 0 0 0 .5-.3M33.6 278.9h.9M33.8 271.6l.5-1.3 .5 1.3M33.9 277.9h.1M33.8 273.1h.5M33.9 274.8a.58 .58 0 0 1 .9 .4 .58 .58 0 0 1-.8 .6l-.2-.4zM34 271.1h.6"/>
<path d="M34 278.9v1.3M34.5 276.8v1.3M34.6 272.4h-.8v1.4h.8M34.8 278.9h.7l-.4 .5a.43 .43 0 0 1 .5 .4 .43 .43 0 0 1-.4 .5 .43 .43 0 0 1-.5-.3M34.8 268.1h.9M34.9 272.4l.3 1.4 .3-1.4 .3 1.4 .3-1.4M35 277.4l.8-.1v-.4l-.8-.1v1.3M35.1 270.3v1.3h.7M35.3 275.8h.1M35.3 268.1v1.3M35.4 277.4l.4 .7M35.6 275.9l.5-1.3 .5 1.3"/>
<path d="M35.8 275.5h.6M36 268.7h.7l.1-.5-.8-.1v1.3M36.1 270.3v1.3h.8M36.2 277.4h.5M36.3 272.4h.9M36.4 268.7l.5 .7M36.7 279.1v-.1a.6 .6 0 0 0-.7 .6 .6 .6 0 0 0 .6 .6 .39 .39 0 0 0 0-.7 .39 .39 0 0 0-.6 .3M36.7 272.4v1.4M37 276.8h-.8v1.3h.8M37.2 270.3v.9l.3 .4 .6-.4v-.9M37.3 268.7h.5M37.4 276.8v1.3h.8"/>
<path d="M37.5 272.6a.57 .57 0 0 1 1 .5 .57 .57 0 0 1-1 .4zM37.8 274.6v1.3l-.8-1.3v1.3M38.1 268.1h-.8v1.3h.8M38.1 274.6h.9M38.3 278.1l.5-1.3 .5 1.3M38.5 277.7h.6M38.6 274.6v1.3M38.7 272.4l.3 1.4 .4-1.4 .3 1.4 .3-1.4M39.3 275.2h.7l.2-.3-.4-.3h-.5v1.3M39.4 268.1v1.3l-.9-1.3v1.3M39.4 270.5l-.4-.2-.5 .2 .9 .7-.4 .4-.5-.2M39.4 279.8h-.9l.6-.9v1.3"/>
<path d="M39.6 278.9h.9M39.7 275.2l.5 .7M39.8 270.3v1.3M40 278.9v1.3M40.1 270.8l.5 .8M40.5 276.8v1.3l-.9-1.3v1.3M40.6 278.9l.5 .7v.6M40.6 274.6v1.3M40.6 270.3l-.8 .8M40.7 268.4a.48 .48 0 0 0-.5-.3 .48 .48 0 0 0-.4 .5v.3a.48 .48 0 0 0 .4 .5 .48 .48 0 0 0 .5-.3M41 276.8h.4a.71 .71 0 0 1 .4 .6 .71 .71 0 0 1-.4 .7h-.4zM41.1 275.9v-1.3l.5 1.3 .5-1.3v1.3"/>
<path d="M41.1 268.7h.9M41.1 268.1v1.3M41.2 271.5l-.1 .3M41.2 272.4v1.4l-.9-1.4v1.4M41.5 273.8l.5-1.4 .5 1.4M41.6 278.9l-.5 .7M41.7 273.3h.6M42 268.1v1.3M42.4 278l-.2 .3M42.7 275.8l-.1 .4M42.8 273.1h.6l.3-.4-.1-.2-.8-.1v1.4l.8-.2 .1-.3-.3-.2M43.8 268.7h.7l.1-.5-.8-.1v1.3"/>
<path d="M44.1 273.1l.8-.1 .1-.3-.1-.2-.8-.1v1.4l.8-.2 .1-.3-.3-.2M44.2 268.7l.5 .7M45.4 273.1h.5M46.2 272.4h-.8v1.4h.8M46.3 269.4l.5-1.3 .5 1.3M46.4 272.4l.5 .7v.7M46.5 269h.6M47.4 272.4l-.5 .7M47.6 268.1h.4a.66 .66 0 0 1 .5 .7 .66 .66 0 0 1-.5 .6h-.4zM47.8 273.7l-.1 .3M49 269.4l-.1 .2M59.4 276.8l.3 1.3 .3-1.3 .3 1.3 .3-1.3"/>
<path d="M59.4 270.9h.5M59.4 272.4v1.4M60.2 270.3h-.8v1.3h.8M60.5 271.6v-1.3l.5 1.3 .5-1.3v1.3M60.7 272.4v1.4l-.8-1.4v1.4M60.8 276.8l.4 1.3 .3-1.3 .3 1.3 .3-1.3M61.2 273.1h.5M61.8 271.6l.5-1.3 .5 1.3M62 272.4h-.8v1.4M62 271.1h.7M62.3 276.8l.4 1.3 .2-1.3 .3 1.3 .4-1.3M62.4 272.6a.58 .58 0 0 1 .9 .4 .58 .58 0 0 1-.8 .7l-.2-.5z"/>
<path d="M63.1 270.3v1.3M63.6 270.3v1.3h.8M64 277.9h.1M64.6 273l-.1-.2a.35 .35 0 0 0-.5 .1 .35 .35 0 0 0 .2 .5l.4-.2M64.6 272.7v.7a.57 .57 0 0 0 0-1 .57 .57 0 0 0-.9 .4 .63 .63 0 0 0 .2 .8 .63 .63 0 0 0 .8-.1M64.6 277.4h.5M64.7 270.7h.1M64.7 271.5h.1M65.4 276.8h-.8v1.3M65.4 273.1h.5M66.2 272.4h-.8v1.4M66.5 272.6a.58 .58 0 0 1 .9 .4 .58 .58 0 0 1-.7 .7l-.3-.5z"/>
<path d="M67.1 277.4l.8-.1v-.4l-.8-.1v1.3M67.5 277.4l.4 .7M67.9 273.1l.8-.1v-.4l-.8-.2v1.4M68.2 276.8h.8M68.3 273.1l.4 .7M68.6 276.8v1.3M69 272.4h.8M69.3 277.4l.8-.1v-.4l-.8-.1v1.3M69.4 272.4v1.4M69.8 277.4l.4 .7M70.1 273.1l.9-.1v-.4l-.9-.2v1.4M70.6 273.1l.4 .7"/>
<path d="M70.6 277.4h.5M71.4 276.8h-.8v1.3h.8M71.4 273.1h.5M72.2 272.4h-.8v1.4h.8M72.6 277l-.3-.2-.5 .2v.2l.8 .5-.1 .3-.7-.1M73.4 272.6l-.3-.2-.5 .2 .1 .4 .7 .4-.3 .4-.5-.3M73.8 277l-.3-.2-.5 .2v.2l.8 .4-.1 .4-.7-.1M74.3 277.5h1.1M74.6 272.6l-.3-.2-.5 .2 .1 .4 .6 .2v.5l-.4 .1-.3-.3M75.1 273.2h1.1M76.7 277l-.3-.2-.6 .2 .1 .3 .8 .4-.1 .3-.8-.1M77.1 277.4h.5"/>
<path d="M77.5 272.6l-.3-.2-.6 .2 .2 .4 .7 .4-.3 .4-.6-.3M77.9 276.8h-.8v1.3h.8M77.9 273.1h.5M78.3 277.4h.5M78.7 272.4h-.8v1.4h.8M79.1 276.8h-.8v1.3M79.1 273.1h.5M79.2 278.1l.5-1.3 .5 1.3M79.4 277.7h.7M79.9 272.4h-.8v1.4M80.1 273.8l.4-1.4 .5 1.4M80.2 273.3h.7"/>
<path d="M80.6 277.9h.1M81.4 273.6h.1M82 277.1a.47 .47 0 0 0-.5-.4 .47 .47 0 0 0-.4 .6 .53 .53 0 0 0 .2 .7 .53 .53 0 0 0 .7-.2M82.8 272.7a.53 .53 0 0 0-.7-.2 .53 .53 0 0 0-.2 .7 .47 .47 0 0 0 .4 .6 .47 .47 0 0 0 .5-.4M83.3 272.6a.57 .57 0 0 1 .9 .5 .57 .57 0 0 1-.9 .4zM83.8 278.1v-1.3l.5 1.3 .5-1.3v1.3M84.6 273.8v-1.4l.5 1.4 .5-1.4v1.4M32.5 281.4h.9M32.9 281.4v1.2M33.7 282h.5M34.5 281.4h-.8v1.2h.8M34.8 281.4v1.2h.8"/>
<path d="M35.9 281.8h.1M35.9 282.5h.1M36.5 282.1h1.1M37 281.5v1.1M39 282.2h-.9l.6-.8v1.2M40.2 282.2h-.9l.6-.8v1.2M42.3 281.1a1.32 1.32 0 0 0 0 2M42.9 281.4a.6 .6 0 0 1 .7 .6 .6 .6 0 0 1-.7 .6l-.2-.5zM43.9 281.1a1.32 1.32 0 0 1 0 2M44.9 281.7a.36 .36 0 0 1 .4-.3 .36 .36 0 0 1 .3 .3l-.8 .9h.9M46.1 281.4v.4l.8 .4a.44 .44 0 0 1-.3 .5 .44 .44 0 0 1-.5-.3l.1-.4 .7-.3-.1-.3zM48.1 281.8a.41 .41 0 0 1-.5 .4 .41 .41 0 0 1-.3-.6 .41 .41 0 0 1 .6-.2 .6 .6 0 0 1 .2 .8 .6 .6 0 0 1-.8 .3"/>
<path d="M48.7 281.4a.6 .6 0 0 1 .7 .6 .6 .6 0 0 1-.7 .6l-.2-.5zM51.2 281.4h.7l-.4 .4a.43 .43 0 0 1 .4 .4 .43 .43 0 0 1-.4 .5 .43 .43 0 0 1-.4-.3M53.2 282.2h-.9l.6-.8v1.2M53.6 281.7l.2-.3 .5 .2-.8 1h.9M55.6 281.5l-.1-.1a.6 .6 0 0 0-.7 .6 .6 .6 0 0 0 .7 .6 .41 .41 0 0 0-.1-.7 .41 .41 0 0 0-.6 .3M56.8 281.4h-.7l-.1 .5a.45 .45 0 0 1 .7 0 .45 .45 0 0 1 0 .7 .45 .45 0 0 1-.7-.2M58 281.4h-.6l-.1 .5a.46 .46 0 0 1 .7 0 .46 .46 0 0 1-.1 .7 .46 .46 0 0 1-.7-.2"/>
<circle cx="45.6" cy="268.7" r=".58"/>
<circle cx="66.1" cy="277.4" r=".61"/>
<circle cx="82.9" cy="277.3" r=".6"/>
</g>
<!-- layer: Doorset -->
<g fill="none" stroke="#000" stroke-width=".3">
<path d="M3.6 89.6l7.5 7.6M4.8 86.3l10.8 10.9M8.6 86.3l-5 5.1M9.3 86.3l10.8 10.9M13.1 86.3l-9.5 9.6M13.8 86.3l10.8 10.9M17.6 86.3l-10.8 10.9M18.2 86.3l10.9 10.9M22.1 86.3l-10.8 10.9M22.7 86.3l10.9 10.9M26.6 86.3l-10.8 10.9M27.2 86.3l10.9 10.9"/>
<path d="M31.1 86.3l-10.8 10.9M31.7 86.3l10.8 10.9M35.6 86.3l-10.8 10.9M36.2 86.3l10.8 10.9M40.1 86.3l-10.8 10.9M40.7 86.3l10.8 10.9M44.6 86.3l-10.9 10.9M45.2 86.3l10.8 10.9M49.1 86.3l-10.9 10.9M49.7 86.3l10.8 10.9M53.6 86.3l-10.9 10.9M54.2 86.3l10.8 10.9"/>
<path d="M58 86.3l-10.8 10.9M58.7 86.3l10.8 10.9M62.5 86.3l-10.8 10.9M63.2 86.3l10.8 10.9M67 86.3l-10.8 10.9M67.6 86.3l10.8 10.9M71.5 86.3l-10.8 10.9M72.1 86.3l10.8 10.9M76 86.3l-10.8 10.9M76.6 86.3l10.8 10.9M80.5 86.3l-10.8 10.9M81.1 86.3l7 7.1"/>
<path d="M85 86.3l-10.8 10.9M85.6 86.3l2.5 2.5M88.1 87.7l-9.4 9.5M88.1 92.2l-5 5M88.1 96.7l-.5 .5M3.6 108h84.5v37.9h-84.5zM3.6 139l6.8 6.9M3.6 134.5l11.3 11.4M3.6 130l15.8 15.9M7.6 129.6l16.3 16.3M12.1 129.6l16.3 16.3M14.8 129.6l-11.2 11.2"/>
<path d="M16.6 129.6l16.3 16.3M19.3 129.6l-15.7 15.7M21.1 129.6l16.2 16.3M23.7 129.6l-16.2 16.3M25.6 129.6l16.2 16.3M28.2 129.6l-16.2 16.3M30.1 129.6l16.2 16.3M32.7 129.6l-16.2 16.3M34.6 129.6l16.2 16.3M37.2 129.6l-16.2 16.3M39.1 129.6l16.2 16.3M41.7 129.6l-16.2 16.3"/>
<path d="M43.6 129.6l16.2 16.3M46.2 129.6l-16.2 16.3M48 129.6l16.3 16.3M50.7 129.6l-16.2 16.3M52.5 129.6l16.2 16.3M55.2 129.6l-16.3 16.3M57 129.6l16.2 16.3M59.6 129.6l-16.2 16.3M61.5 129.6l16.3 16.3M64.2 129.6l-16.3 16.3M66 129.6l16.3 16.3M68.7 129.6l-16.3 16.3"/>
<path d="M70.5 129.6l16.2 16.3M73.2 129.6l-16.3 16.3M75 129.6l13.1 13.1M77.6 129.6l-16.2 16.3M79.5 129.6l8.6 8.6M82.1 129.6l-16.2 16.3M84 129.6l4.1 4.2M86.6 129.6l-16.2 16.3M88.1 132.6l-13.2 13.3M88.1 137.1l-8.7 8.8M3.6 143.5l2.3 2.4M88.1 141.6l-4.2 4.3"/>
<path d="M3.6 172.9h84.5v10.8h-84.5zM3.6 199.9h84.5v5.4h-84.5zM3.6 199.9h84.5v10.9h-84.5zM3.6 192.9l7 7M3.6 188.4l11.5 11.5M3.6 183.9l16 16M7.8 183.7l16.3 16.2M12.3 183.7l21.7 21.6M14.6 183.7l-11 11M16.8 183.7l21.7 21.6M19 183.7l-15.4 15.5M21.3 183.7l21.7 21.6"/>
<path d="M23.5 183.7l-16.2 16.2M25.8 183.7l21.7 21.6M28 183.7l-16.2 16.2M30.3 183.7l21.6 21.6M32.5 183.7l-16.2 16.2M34.8 183.7l21.6 21.6M37 183.7l-16.2 16.2M39.3 183.7l21.6 21.6M41.5 183.7l-16.2 16.2M43.8 183.7l21.6 21.6M46 183.7l-16.2 16.2M48.3 183.7l21.6 21.6"/>
<path d="M50.5 183.7l-21.7 21.6M52.7 183.7l21.7 21.6M54.9 183.7l-21.6 21.6M57.2 183.7l21.7 21.6M59.5 183.7l-21.7 21.6M61.7 183.7l21.7 21.6M64 183.7l-21.7 21.6M66.2 183.7l21.6 21.6M68.5 183.7l-21.7 21.6M70.7 183.7l17.4 17.4M72.9 183.7l-21.6 21.6M75.2 183.7l12.9 12.9"/>
<path d="M77.4 183.7l-21.6 21.6M79.7 183.7l8.4 8.4M81.9 183.7l-21.6 21.6M84.2 183.7l3.9 3.9M86.4 183.7l-21.6 21.6M88.1 186.5l-18.8 18.8M88.1 191l-14.4 14.3M88.1 195.5l-9.9 9.8M88.1 200l-5.4 5.3M88.1 204.5l-.9 .8"/>
</g>
<!-- layer: DWG -->
<path d="M3.6 129.6h84.5v16.3h-84.5zM3.6 183.7h84.5v16.2h-84.5z" fill="none" stroke="#000" stroke-width=".3"/>
<g font-size="9.2">
<text x="32.1" y="254">FORTRESS</text>
<text x="32.5" y="261.6">SEFA</text>
</g>
<text font-size="6.2" x="17.3" y="77.3">SPECIFICATION</text>
<g font-size="5.7">
<text x="3.5" y="22.2">FORTRESS SECC600-VERT LIFT LOW SPRING</text>
<text x="4.2" y="86.4">FIXING TO</text>
<text x="4.9" y="93.1">KEYSWITCH</text>
<text x="27.2" y="91.7">INSIDE</text>
<text x="4.9" y="96.7">DEADMAN</text>
<text x="27.2" y="97">OUTSIDE</text>
<text x="4.6" y="103.7">PUSH BTN</text>
<text x="4.6" y="107.2">DEADMAN</text>
<text x="27.2" y="103">INSIDE</text>
<text x="27.2" y="107.2">OUTSIDE</text>
<text x="4.9" y="113.6">IMPULSE</text>
<text x="27.2" y="113.9">RADAR</text>
<text x="27.2" y="118.2">IND LOOP</text>
<text x="27.2" y="123.5">FOBS</text>
<text x="27.2" y="129.1">*SPECIAL</text>
<text x="3.5" y="135.1">FIRE LINK</text>
<text x="27.2" y="135.5">FUSIBLE</text>
<text x="27.2" y="139.7">PANEL</text>
<text x="27.2" y="145.3">*SPECIAL</text>
<text x="3.2" y="155.2">ANGLES</text>
<text x="3.5" y="164.7">OPPOSITE</text>
<text x="3.5" y="178.5">SAFETY EDGE</text>
<text x="4.2" y="183.8">PHOTOCELLS</text>
<text x="3.9" y="189.1">COIL CASING</text>
<text x="4.2" y="194.4">FASCIA</text>
<text x="4.2" y="200">MOTOR HOOD</text>
<text x="4.2" y="205.3">FIRE RATING</text>
<text x="4.2" y="216.3">FLASHINGS</text>
<text x="27.2" y="216.6">INSIDE</text>
<text x="27.2" y="220.8">OUTSIDE</text>
<text x="3.9" y="226.8">OTHER ITEMS:</text>
</g>
<g font-size="5">
<text x="275" y="122.2">outside</text>
<text x="166.2" y="142.2">Elevation from inside building</text>
<text x="183.2" y="164.4">outside</text>
<text x="169.1" y="177.6">clear opening width</text>
<text x="183.2" y="209.9">inside</text>
<text x="185.6" y="218.7">Plan on Opening</text>
</g>
<text font-size="4.9" x="32.5" y="67">DRAWN BY</text>
<g font-size="4.6">
<text x="295.1" y="113.1" transform="rotate(-90 295.1 113.1)">f.f.l to centre line of shaft</text>
<text x="308.2" y="113.5" transform="rotate(-90 308.2 113.5)">clear opening height</text>
</g>
<text font-size="4.4" x="4.2" y="57.5">DOOR REF</text>
<text font-size="4.2" x="51.6" y="290.4">_</text>
<text font-size="3.9" x="264.6" y="65.9" transform="rotate(-90 264.6 65.9)">Opening Height + 300mm</text>
<g font-size="3.5">
<text x="158.4" y="23.7">NOTE: ALL FIXING FACES (SHOWN</text>
<text x="159.8" y="27.7">HATCHED) MUST BE FLUSH AND</text>
<text x="168.5" y="31.7">IN THE SAME PLANE</text>
<text x="180.3" y="49.3">75mm Steel For Fixing Mounting Plate</text>
<text x="189.2" y="58.6" transform="rotate(-90 189.2 58.6)">75</text>
<text x="165.6" y="83.1">SIDEROOM REQUIREMENTS</text>
<text x="167" y="88.1">(Additional to opening width.)</text>
<text x="148.7" y="98.2">Push up doors (up to 3000 x 3000)</text>
<text x="209.5" y="98.3">150mm</text>
<text x="225.3" y="98.3">150mm</text>
<text x="148.7" y="103.4">Chain hoist doors</text>
<text x="209.5" y="103.6">350mm</text>
<text x="225.3" y="103.6">150mm</text>
<text x="148.7" y="108.6">Electrically operated doors</text>
<text x="209.5" y="108.8">400mm</text>
<text x="225.3" y="108.8">150mm</text>
<text x="118.7" y="116.4">75 min</text>
<text x="252.2" y="116">75 min</text>
<text x="331.9" y="122.2">inside</text>
<text x="257.1" y="133.4">f.f.l.</text>
<text x="340.7" y="133.4">f.f.l.</text>
<text x="297.6" y="142.5">75</text>
<text x="125.1" y="178.5">75</text>
<text x="252.1" y="178.5">75</text>
<text x="291.5" y="193.1">25</text>
<text x="298.1" y="193.1">25</text>
<text x="304.5" y="193.1">25</text>
<text x="285" y="204">see sideroom</text>
<text x="292.5" y="200.5">**</text>
<text x="285" y="208">requirements</text>
<text x="145" y="217.2">see enlarged</text>
<text x="145" y="221.2">detail &quot;A&quot;</text>
<text x="288.2" y="216.7">DETAIL &quot;A&quot;</text>
<text x="3.7" y="290.4">17C_SECC600_NBS_V6 2016</text>
</g>
<text font-size="2.8" x="54" y="290.4">REV1 _ 10.8.18</text>
<text font-size="2.6" x="32.7" y="264.4">SECURITY ENVIRONMENTAL FIRE ARCHITECTURAL</text>
</svg>
